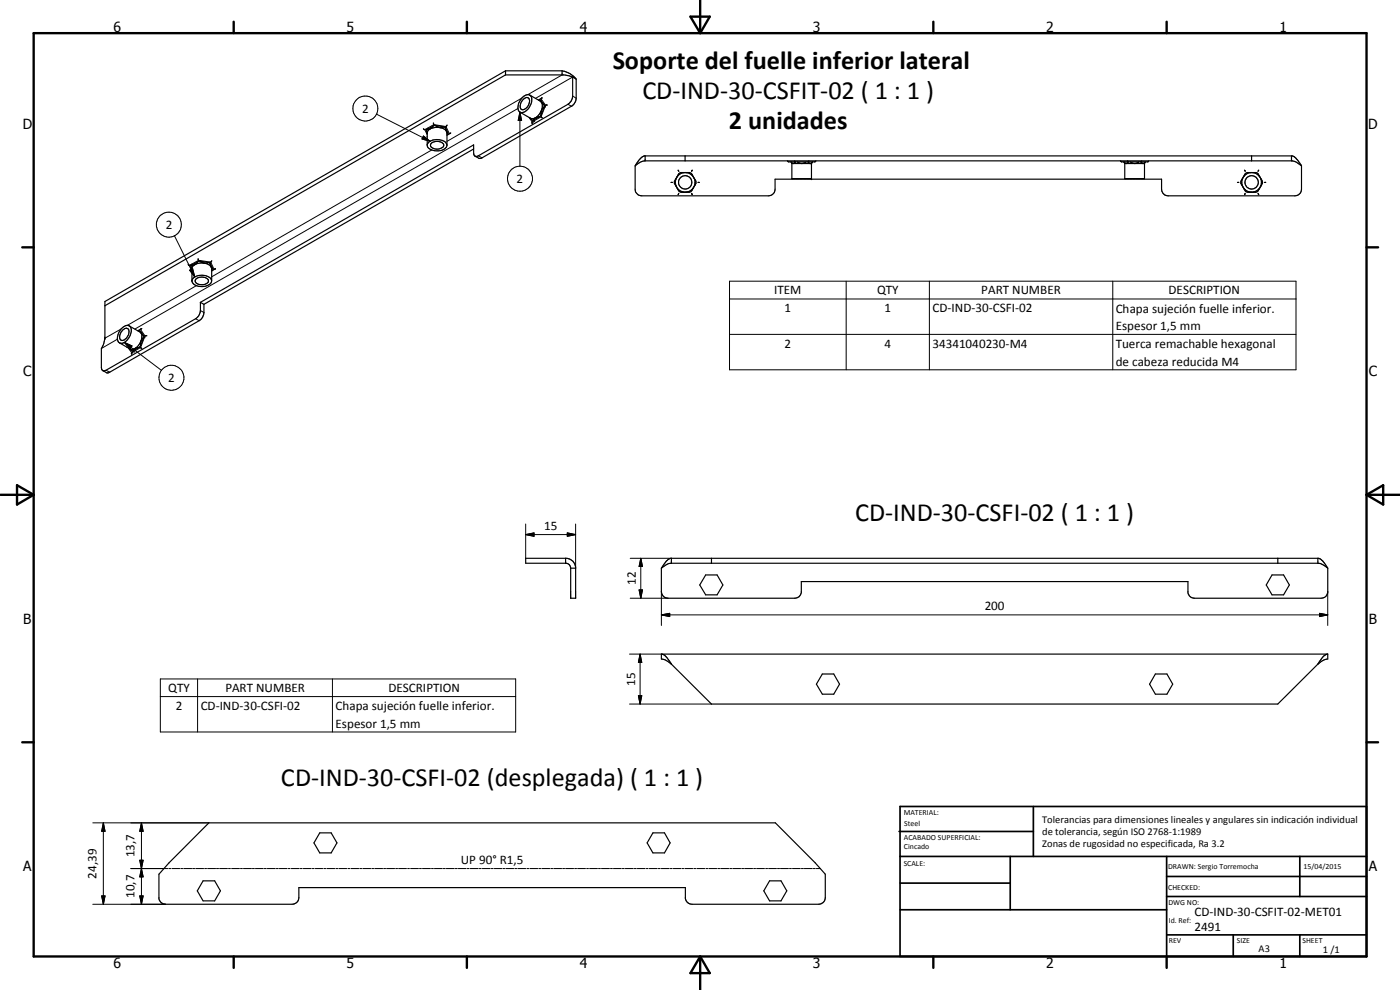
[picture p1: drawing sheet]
<svg xmlns="http://www.w3.org/2000/svg" width="420mm" height="297mm" viewBox="0 0 420 297" stroke-linecap="round" stroke-linejoin="round" font-family="sans-serif">
<g fill="none" stroke="#000" stroke-width=".35">
<path d="M127.1 38.6l.4 .3M128.1 38.9l-.1 .3 .2 .9M130 37.8l-1.4 1.2-.4 .7v3.9a3.1 3.1 0 0 0 3.9 1.6 2.33 2.33 0 0 0 2-1.6M130 37.8l-1.9 1.1M130.1 36.9l.1 .5M130.6 37.6l-.6 .2M130.6 37.6l2.7 .5M130.6 37.6l1.3 .7M131.9 38.3a5.1 5.1 0 0 0-3.2 .6h-.6M131.9 38.3l1.1 .2 .9 .7M133.3 38.1l.4 .2M133.3 38.1l-1.4 .2"/>
<path d="M133.7 38.3l.7 1.5M133.7 38.3l.2 .9M133.9 39.2l.5 .6M133.9 39.2l.2 .7v3.7M134.2 37.5l-.4 .5M134.4 39.8l-.3 .5M135.3 39.9l-.1 .1M151.7 22.5h17.5l2.7 .6M151.7 21.3l-120.2 69.2v11M151.7 22.5l-120.2 69.2M151.7 21.3v1.2M151.7 21.3h17"/>
<path d="M156 33.7l3.2 1.8a2.29 2.29 0 0 0 2-.4l.8-.1M156.9 29.1a1.51 1.51 0 0 1 2.1-.6 1.51 1.51 0 0 1 .5 2.1 3.5 3.5 0 0 1-3.1 3.2 1.82 1.82 0 0 1-.8-2.6zM157.3 29.6a.96 .96 0 0 1 1.2-.2 .96 .96 0 0 1 .4 1.2 2.13 2.13 0 0 1-2.5 2.2 2.48 2.48 0 0 1 .9-3.2zM158.2 34.9l.1 .1M159 28.5l3.5 2.2M159.1 35.4l.6 .7h.4M159.7 36.6l.1 .5M161.9 30.2h.5M162 35l-1.9 1.1M162.3 30.4l.2 .3M162.4 35.1l.4 .3M162.4 30.2l1 1.3"/>
<path d="M162.4 34.5l-.4 .5M162.4 30.2v.3M162.4 30.3h-.1M162.5 30.7l.9 .8M162.5 30.7l.3 .7-.2 1.4M162.5 33.1a5.7 5.7 0 0 1-2.2 2.6l-.2 .4M162.5 33.1l-.1 1.4M162.6 29.4l-.2 .3M162.6 29.4l-1 .6M162.6 32.8l-.1 .3M162.8 29.4h-.2M163.4 31.5v.6"/>
<path d="M163.4 32.1l-1 2.4M163.4 32.1l-.8 .7M164.3 31.5l-.6 .1M168.7 21.3l2.3 .8 1.9 1.6M168.7 21.3v1.2M171.9 23.1v5.7a3.1 3.1 0 0 1-1.4 2.5l-26.9 15.4a.86 .86 0 0 1-1 .2 .86 .86 0 0 1-.5-1v-2.4l-82 47.2M171.9 23.1l1 .6M172.9 23.7l-.1 6.4-.4 .9-.7 .7-27.3 15.8h-.6l-1.2-.6M128.2 41v.1M128.2 43.3a3.7 3.7 0 0 1 5.8-.2l.1 .5M129.5 42.9a2.57 2.57 0 0 1 3.7 .6 2.17 2.17 0 0 1-3.2 1 .88 .88 0 0 1-.8-.6 .88 .88 0 0 1 .3-1zM135.2 40h-.4"/>
<path d="M135.2 40l-1.1 .6M142.1 44.7l-80.9 46.6M190.6 49.8v7a2 2 0 0 0 2 2h38a2 2 0 0 0 2-2v-3h116v3a2 2 0 0 0 2 2h38a2 2 0 0 0 2-2v-7M190.6 49.8l1.5-2.1 1.3-.9h194.4l1.1 .7 1.7 2.3M190.6 49.8l1.5-1.1 1.3-.4h194.4l1.3 .4 1.5 1.1M193.6 46.8v1.5M201.4 54.7h.4M203.5 51.1l.2 .3M203.7 52.1l.6-.3h2.7l.5 .3 .7 1.2a1.87 1.87 0 0 1 0 2.9l-.7 1.1-.5 .4h-2.7l-.6-.4-.6-1.1a1.85 1.85 0 0 1-.4-2.3zM203.7 58l-.2 .4M205.2 57.7a2.95 2.95 0 0 1-2-4.6 2.95 2.95 0 0 1 4.9 0 2.95 2.95 0 0 1-2 4.6M205.6 46.8v1.5"/>
<path d="M207.5 58l.3 .4M207.8 51.1l-.3 .3M209.5 54.7h.4M236.3 48.3l.4 .3h7.8l.4-.3M237.6 49.1v4.5h5.9v-4.5M237.6 49.1h5.9M238.5 48.3l.2 .3M238.7 48.6l-.6 .5-.7-.5 .2 .5M239.3 48.6l1.3 .5 1.4-.5M242.5 48.6l.4 .4a.7 .7 0 0 0 .9-.4l-.3 .5M242.7 48.3l-.1 .3M336.2 48.3l.4 .3h7.9l.3-.3"/>
<path d="M337.3 48.6l.3 .5M337.3 48.6a.68 .68 0 0 0 .7 .5 .68 .68 0 0 0 .6-.5M337.6 49.1v4.5h5.9v-4.5M337.6 49.1h5.9M338.4 48.3l.1 .3M338.5 48.5h.1M339.2 48.6l.9 .4a1.83 1.83 0 0 0 1.7-.4M342.6 48.3a.58 .58 0 0 0 .4 .8 .58 .58 0 0 0 .7-.5l-.2 .5M371.4 54.7h.4M373.5 51.1l.2 .3M373.6 51.2h.1M373.7 58l-.2 .4"/>
<path d="M373.7 52.1l.6-.3 3 .1 1.6 2.5v.6l-1.4 2.3-.5 .4-3-.2-1.5-2.3a2.44 2.44 0 0 1 .7-2.2zM375.2 57.7a2.96 2.96 0 0 1-2-4.6 2.96 2.96 0 0 1 4.9 0 2.96 2.96 0 0 1-2 4.6M375.6 46.8v1.5M377.5 58l.3 .4M377.7 51.2h-.1M377.7 58.3h.1M377.8 51.1l-.3 .3M379.4 54.7h.5M387.6 46.8v1.5M56.5 79.3l.4 .3M57.5 79.5l-.1 .4 .2 .9M58.2 79.5l-.6 .9v4a3.6 3.6 0 0 0 5.5 .7 1.3 1.3 0 0 0-.8-2.2 3.5 3.5 0 0 0-4.7 1.3"/>
<path d="M58.2 79.5h-.7M58.5 79.4a3.8 3.8 0 0 1 5.1 1l.1 .1M58.5 79.4l-.3 .1M59.4 78.4l-1.9 1.1M59.4 78.4l-.9 1M59.5 77.6v.3M59.5 77.9h.1M59.5 77.9l.1 .2M60 78.4h-.6M60 78.4l2.6 .3M60 78.4l.2 .1a2.08 2.08 0 0 0 2.1 .4l.3-.2M62.6 78.7l.5 .3"/>
<path d="M63.1 79l.6 1.5M63.1 79l.4 1.6v3.7M63.6 78.2l-.4 .5M36.4 98.6l.6-.5a1.45 1.45 0 0 1 2-.2 1.45 1.45 0 0 1 .3 2 3.8 3.8 0 0 1-3.1 3.1 1.82 1.82 0 0 1-.8-2.6zM36.8 99.1a1.06 1.06 0 0 1 1.5-.5 1.06 1.06 0 0 1 .3 1.5 2.32 2.32 0 0 1-2.2 2 2.11 2.11 0 0 1 .4-3zM38.8 97.8l3.4 1.9M41.6 99.4h.6M42.2 99.7l.2 .4M42.2 99.4l.9 1.4M42.2 99.4v.3M42.2 99.7h.1M42.4 98.7l-.2 .2"/>
<path d="M42.4 98.6l-1.1 .6M42.6 98.6l-.2 .1M57.6 81.7h.1M58.9 83.6a2.31 2.31 0 0 1 3.7 .8 2.39 2.39 0 0 1-4 0zM60.1 90.7v3.1l-.5 .9-.6 .8-27.4 15.7-.5 .1-.5-.3-.2-.7v-5.7l.7-1.3 .3-1.5M60.1 90.7l1.1 .6M61.2 91.3v2.5a3 3 0 0 1-1.4 2.4l-26.9 15.5-.8 .2-1.3-.7M63.7 80.5l-.2 .4M64.5 80.7l-1 .6M64.7 80.6l-.5 .2M31.5 101.5l-.1 .3M35.8 102.9l3.4 1.9 1.3-.2"/>
<path d="M38 104.1v.1M38.9 104.6l.6 .7h.4M39.5 105.8l.1 .5M40.5 104.6l-.6 .7M41.8 104.2l-1.9 1.1M41.8 104.2l-1.3 .4M42.2 103.8l-.4 .4M42.2 104.3l.4 .3M42.4 100.1l.7 .7M42.4 100.1a4.2 4.2 0 0 1-1.9 4.5M43.1 100.8v.5M43.1 101.3l-.9 2.5"/>
<path d="M43.1 101.3l-.3 .2a2.44 2.44 0 0 0-.6 2.3M44.1 100.8h-.6M157.8 167.5l12.5 .1a3.1 3.1 0 0 1 2.5 2.6v9.3h-1.5v-9l-.5-1.1-.9-.4h-12.1zM169.7 167.5v1.5M171.3 170.5h1.5M198.5 170.5v7a2 2 0 0 0 2 2h38a1.98 1.98 0 0 0 2-1.7v-3.3h116l.1 3.7 .9 1 1 .3h38a1.98 1.98 0 0 0 2-1.7v-7.3M198.5 170.5l1.5-2.1 1.3-.9h194.4l1.3 .9 1.5 2.1M198.5 170.5l1.5-1.1 1.3-.4h194.4l1.3 .4 1.5 1.1M201.5 167.5v1.5M211.8 172.5h3.4l1.7 3-1.7 3h-3.4l-1.8-3zM213.5 167.5v1.5M381.8 172.5h3.4l1.8 3-1.8 3h-3.4l-1.8-3z"/>
<path d="M383.5 167.5v1.5M395.5 167.5v1.5M198.7 196.3l1.1 .6 1.7 2.4M201.5 199.3l-.2-.2a5.4 5.4 0 0 0-2.8-1.4v-1.4h200v1.4a5.5 5.5 0 0 0-3 1.6M201.5 199.3l12 11.9h170l12-11.9M398.3 196.3h-.2a6.8 6.8 0 0 0-2.6 3M246.8 202.2h3.4l1.8 3.1-1.8 3h-3.4l-1.8-3zM346.7 202.2h3.5l1.7 3.1-1.7 3h-3.5l-1.7-3zM62.7 246.9h170l12 12 3 3.4v7a2 2 0 0 1-2 2h-38a2.07 2.07 0 0 1-2-1.6v-3.4h-116v3a2 2 0 0 1-2 2h-38a2.07 2.07 0 0 1-2-1.6v-7.4l3-3.4zM96 249.9h3.4l1.7 3-1.7 3h-3.4l-1.8-3zM195.9 249.9h3.5l1.7 3-1.7 3h-3.5l-1.7-3zM60.9 264.3h3.5l1.8 3-1.8 3h-3.5l-1.7-3z"/>
<path d="M231 264.3h3.4l1.7 3-1.7 3h-3.4l-1.8-3z"/>
<circle cx="205.6" cy="54.7" r="2"/>
<circle cx="375.6" cy="54.7" r="2.01"/>
</g>
<g fill="#000">
<circle cx="127.9" cy="38.7" r=".18"/>
<circle cx="128.3" cy="38.5" r=".18"/>
<circle cx="133.7" cy="37.9" r=".18"/>
<circle cx="160" cy="36.4" r=".18"/>
<circle cx="160.4" cy="36.2" r=".18"/>
<circle cx="163.6" cy="31.8" r=".18"/>
<circle cx="243.5" cy="49.1" r=".18"/>
<circle cx="243.5" cy="53.6" r=".18"/>
<circle cx="57.2" cy="79.5" r=".18"/>
<circle cx="57.6" cy="79.2" r=".18"/>
<circle cx="63" cy="78.6" r=".18"/>
<circle cx="39.8" cy="105.7" r=".18"/>
<circle cx="40.2" cy="105.4" r=".18"/>
<circle cx="43.5" cy="101" r=".18"/>
</g>
<g fill="none" stroke="#000" stroke-width=".3">
<path d="M113 34.2l16.1 8.2M155.4 32.6l-114.9 66.1M156 33.7l.5 2.5h-1zM156 33.7v16.2M156.6 29.4l-22.5 13M161.7 30.1l.7-.4 1.3 1.9-1.3 3.5-2.7 1.5-1-1.4M168.7 22.5l-10.3 5.9M170.5 31.3l1 .6M171.9 28.8l1 .7M171.9 23.1l-11.2 6.4M127.1 40.8l2 1.6-2.5-.7zM128.2 40.5l-.7-1.6 2.7-1.5 3.6 .6 1 2-.7 .5"/>
<path d="M129.6 45l-66.1 38.1M143.6 46.7l1 .7M52.4 70.7l6.1 12.4M36.4 98.7l-4.9 2.8M41.5 99.3l.7-.4 1.3 1.9-1.3 3.5-2.7 1.5-1-1.4M56.9 81.1l.9-.5 .7 2.5zM57.6 81.2l-.7-1.6 2.7-1.5 3.6 .6 1 2.1-.7 .4M58.7 95.6l1.1 .6M58.9 85.7l-20.7 11.9M60.1 93.2l1.1 .6M218.9 84.4h170v26.6h-170zM218.9 89.7h170"/>
<path d="M253.9 84.4v26.6M278.9 84.4v26.6M334 84.4v26.6M31.8 111.1l1.1 .6M35.3 101.8l-4.9 2.8M37.3 102.7l2.3 1.1-.6 .8zM37.3 102.7l11.2 8.4M218.9 100.3h170M157.8 157.2v10.3M170.3 159.9l2.5 .5-2.5 .5zM172.8 157.2v13.3M157.8 160.4l2.5-.5v1z"/>
<path d="M157.8 160.4h15M189.1 179.5h11.4M189.1 167.5h12.4M191.8 177h1l-.5 2.5zM192.3 167.5l.5 2.5h-1zM192.3 167.5v12M198.5 177.5v10.2M398.5 177.5v10.2M188.9 196.3h9.6M192.1 196.3l.5 2.5h-1zM192.1 196.3v14.9M198.5 184.5l2.5-.5v1z"/>
<path d="M198.5 184.5h200M396 184l2.5 .5-2.5 .5zM48.1 203.7h106.7v15.9h-106.7zM48.1 209h106.7M59.3 203.7v15.9M99.8 203.7v15.9M188.9 211.2h24.6M191.6 208.7h1l-.5 2.5zM27.8 246.9h34.9M31 246.9l.5 2.5h-1zM31 246.9v24.4M41.9 258.1h1.1l-.6 2.5z"/>
<path d="M41.9 258.1l1.1 5h-1.1l1.1-5zM42.4 246.9l.6 2.5h-1.1zM42.4 246.9v24.4M27.8 271.3h21.9M30.5 268.8h1l-.5 2.5zM39.3 260.6h11.1M41.9 268.8h1.1l-.6 2.5zM42.4 260.6l.6 2.5h-1.1zM50.7 260.6h.6M51.6 260.6h2.4M54.3 260.6h.6M55.1 260.6h2.5"/>
<path d="M57.8 260.6h.7M58.7 260.6h2.4M61.4 260.6h.6M62.3 260.6h2.4M65 260.6h.6M65.9 260.6h2.4M68.6 260.6h.6M69.5 260.6h2.4M72.2 260.6h.6M73.1 260.6h2.4M75.7 260.6h.7M76.7 260.6h2.3"/>
<path d="M79.3 260.6h.6M80.2 260.6h2.4M82.9 260.6h.6M83.8 260.6h2.4M86.5 260.6h.6M87.4 260.6h2.4M90.1 260.6h.6M91 260.6h2.4M93.7 260.6h.6M94.6 260.6h2.3M97.2 260.6h.6M98.1 260.6h2.4"/>
<path d="M100.8 260.6h.6M101.7 260.6h2.4M104.4 260.6h.6M105.3 260.6h2.4M108 260.6h.6M108.9 260.6h2.4M111.6 260.6h.6M112.5 260.6h2.3M115.1 260.6h.6M116 260.6h2.4M118.7 260.6h.6M119.6 260.6h2.4"/>
<path d="M122.3 260.6h.6M123.2 260.6h2.4M125.9 260.6h.6M126.8 260.6h2.4M129.5 260.6h.6M130.4 260.6h2.3M133 260.6h.6M133.9 260.6h2.4M136.6 260.6h.6M137.5 260.6h2.4M140.2 260.6h.6M141.1 260.6h2.4"/>
<path d="M143.8 260.6h.6M144.7 260.6h2.4M147.4 260.6h.6M148.3 260.6h2.4M150.9 260.6h.6M151.8 260.6h2.5M154.5 260.6h.6M155.4 260.6h2.4M158.1 260.6h.6M159 260.6h2.4M161.7 260.6h.6M162.6 260.6h2.4"/>
<path d="M165.3 260.6h.6M166.2 260.6h2.4M168.9 260.6h.5M169.7 260.6h2.5M172.5 260.6h.5M173.3 260.6h2.4M176.1 260.6h.5M176.9 260.6h2.4M179.6 260.6h.6M180.5 260.6h2.4M183.2 260.6h.6M184.1 260.6h2.4"/>
<path d="M186.8 260.6h.6M187.7 260.6h2.4M190.4 260.6h.6M191.3 260.6h2.3M194 260.6h.5M194.8 260.6h2.4M197.5 260.6h.6M198.4 260.6h2.4M201.1 260.6h.6M202 260.6h2.4M204.7 260.6h.6M205.6 260.6h2.4"/>
<path d="M208.3 260.6h.6M209.2 260.6h2.3M211.9 260.6h.6M212.8 260.6h2.3M215.4 260.6h.7M216.3 260.6h2.4M219 260.6h.6M219.9 260.6h2.4M222.6 260.6h.6M223.5 260.6h2.4M226.2 260.6h.6M227.1 260.6h2.3"/>
<path d="M229.8 260.6h.6M230.7 260.6h2.3M233.3 260.6h.7M234.2 260.6h2.4M236.9 260.6h.6M237.8 260.6h2.4M240.5 260.6h.6M241.4 260.6h2.4M244.1 260.6h.6M245 260.6h1.2"/>
<circle cx="109.6" cy="32.5" r="3.7"/>
<circle cx="156.1" cy="53.6" r="3.8"/>
<circle cx="50.7" cy="67.4" r="3.7"/>
<circle cx="51.5" cy="113.3" r="3.8"/>
</g>
<g fill="none" stroke="#000" stroke-width=".71">
<path d="M10.1 9.9h400v277.1h-400zM70.1 6.5v3.4M140.1 6.5v3.4M207.2 5h5.8l-2.9 4.9zM210.1 0v9.9M280.1 6.5v3.4M350.1 6.5v3.4M6.7 74.2h3.4M410.1 74.2h3.5M.1 148.5h10M5.1 145.6l5 2.9-5 2.9zM410.1 148.5h10"/>
<path d="M410.1 148.5l5-2.9v5.8zM6.7 222.7h3.4M410.1 222.7h3.5M70.1 287v3.4M140.1 287v3.4M210.1 287v10M210.1 287l2.9 5h-5.8zM280.1 287v3.4M350.1 287v3.4"/>
</g>
<g fill="none" stroke="#000" stroke-width=".51">
<path d="M269.8 249.5h40.3M270.1 242h140v45h-140zM270.1 257h140M303.2 257v16M310.1 242v15M350.1 257v30M390.1 257v12M270.1 265h33.1M270.1 273h80M350.1 269h60M350.1 263h60M350.1 280.5h60"/>
<path d="M370.1 280.5v6.5M390.1 280.5v6.5"/>
</g>
<g fill="#000">
<path d="M156 33.7l.5 2.5h-1zM127.1 40.8l2 1.6-2.5-.7zM56.9 81.1l.9-.5 .7 2.5zM37.3 102.7l2.3 1.1-.6 .8zM157.8 160.4l2.5-.5v1zM170.3 159.9l2.5 .5-2.5 .5zM191.8 177h1l-.5 2.5zM192.3 167.5l.5 2.5h-1zM192.1 196.3l.5 2.5h-1zM198.5 184.5l2.5-.5v1zM396 184l2.5 .5-2.5 .5zM191.6 208.7h1l-.5 2.5z"/>
<path d="M31 246.9l.5 2.5h-1zM41.9 258.1h1.1l-.6 2.5zM42.4 246.9l.6 2.5h-1.1zM30.5 268.8h1l-.5 2.5zM41.9 268.8h1.1l-.6 2.5zM42.4 260.6l.6 2.5h-1.1z"/>
</g>
<g font-size="7.9">
<text x="183.9" y="20.8">Soporte del fuelle inferior lateral</text>
<text x="192.8" y="29.8">CD-IND-30-CSFIT-02 ( 1 : 1 )</text>
<text x="218.8" y="38.8">2 unidades</text>
<text x="256.6" y="156.4">CD-IND-30-CSFI-02 ( 1 : 1 )</text>
<text x="84.3" y="235.8">CD-IND-30-CSFI-02 (desplegada) ( 1 : 1 )</text>
</g>
<g font-size="4.2">
<text x="34" y="9.6">6</text>
<text x="104" y="9.6">5</text>
<text x="174" y="9.6">4</text>
<text x="244" y="9.6">3</text>
<text x="314" y="9.6">2</text>
<text x="384" y="9.6">1</text>
<text x="6.8" y="38.7">D</text>
<text x="410.6" y="38.7">D</text>
<text x="7" y="112.9">C</text>
<text x="410.8" y="112.9">C</text>
<text x="7" y="187.1">B</text>
<text x="410.8" y="187.1">B</text>
<text x="7" y="261.4">A</text>
<text x="410.8" y="261.4">A</text>
<text x="34" y="290.4">6</text>
<text x="104" y="290.4">5</text>
<text x="174" y="290.4">4</text>
<text x="244" y="290.4">3</text>
<text x="314" y="290.4">2</text>
<text x="384" y="290.4">1</text>
</g>
<g font-size="3.9">
<text x="108.7" y="33.9">2</text>
<text x="155.1" y="54.9">2</text>
<text x="49.7" y="68.7">2</text>
<text x="232.4" y="88.3">ITEM</text>
<text x="263.2" y="88.3">QTY</text>
<text x="294.5" y="88.3">PART NUMBER</text>
<text x="350.7" y="88.3">DESCRIPTION</text>
<text x="235.4" y="93.6">1</text>
<text x="265.4" y="93.6">1</text>
<text x="279.9" y="93.6">CD-IND-30-CSFI-02</text>
<text x="334.8" y="93.8">Chapa sujeción fuelle inferior.</text>
<text x="334.8" y="99.1">Espesor 1,5 mm</text>
<text x="235.4" y="104.3">2</text>
<text x="265.4" y="104.3">4</text>
<text x="279.9" y="104.3">34341040230-M4</text>
<text x="334.8" y="104.4">Tuerca remachable hexagonal</text>
<text x="334.8" y="109.7">de cabeza reducida M4</text>
<text x="50.5" y="114.6">2</text>
<text x="163.3" y="158.9">15</text>
<text x="190.8" y="175.5" transform="rotate(-90 190.8 175.5)">12</text>
<text x="295.5" y="182.9">200</text>
<text x="50.5" y="207.6">QTY</text>
<text x="67.6" y="207.6">PART NUMBER</text>
<text x="116.6" y="207.6">DESCRIPTION</text>
<text x="190.6" y="205.8" transform="rotate(-90 190.6 205.8)">15</text>
<text x="52.7" y="212.9">2</text>
<text x="60.2" y="212.9">CD-IND-30-CSFI-02</text>
<text x="100.7" y="213">Chapa sujeción fuelle inferior.</text>
<text x="100.7" y="218.4">Espesor 1,5 mm</text>
<text x="40.4" y="257.3" transform="rotate(-90 40.4 257.3)">13,7</text>
<text x="28.9" y="263.6" transform="rotate(-90 28.9 263.6)">24,39</text>
<text x="138.3" y="259.3">UP 90° R1,5</text>
<text x="40.4" y="269.5" transform="rotate(-90 40.4 269.5)">10,7</text>
<text x="358.5" y="275">CD-IND-30-CSFIT-02-MET01</text>
<text x="358.5" y="279.4">2491</text>
</g>
<g font-size="3.1">
<text x="312.7" y="246.8">Tolerancias para dimensiones lineales y angulares sin indicación individual</text>
<text x="312.7" y="250.4">de tolerancia, según ISO 2768-1:1989</text>
<text x="312.7" y="254">Zonas de rugosidad no especificada, Ra 3.2</text>
<text x="377.7" y="285.6">A3</text>
<text x="397" y="285.9">1 /1</text>
</g>
<g font-size="2.4">
<text x="271.2" y="244.4">MATERIAL:</text>
<text x="271.3" y="252">ACABADO SUPERFICIAL:</text>
<text x="271.4" y="247.9">Steel</text>
<text x="271.3" y="254.6">Cincado</text>
<text x="271.2" y="259.7">SCALE:</text>
<text x="350.6" y="260.8">DRAWN: Sergio Torremocha</text>
<text x="391.2" y="260.6">15/04/2015</text>
<text x="350.6" y="267">CHECKED:</text>
<text x="350.6" y="271.4">DWG NO:</text>
<text x="350.8" y="276.9">Id. Ref:</text>
<text x="350.8" y="282.8">REV</text>
<text x="371.2" y="282.9">SIZE</text>
<text x="390.9" y="282.9">SHEET</text>
</g>
</svg>
